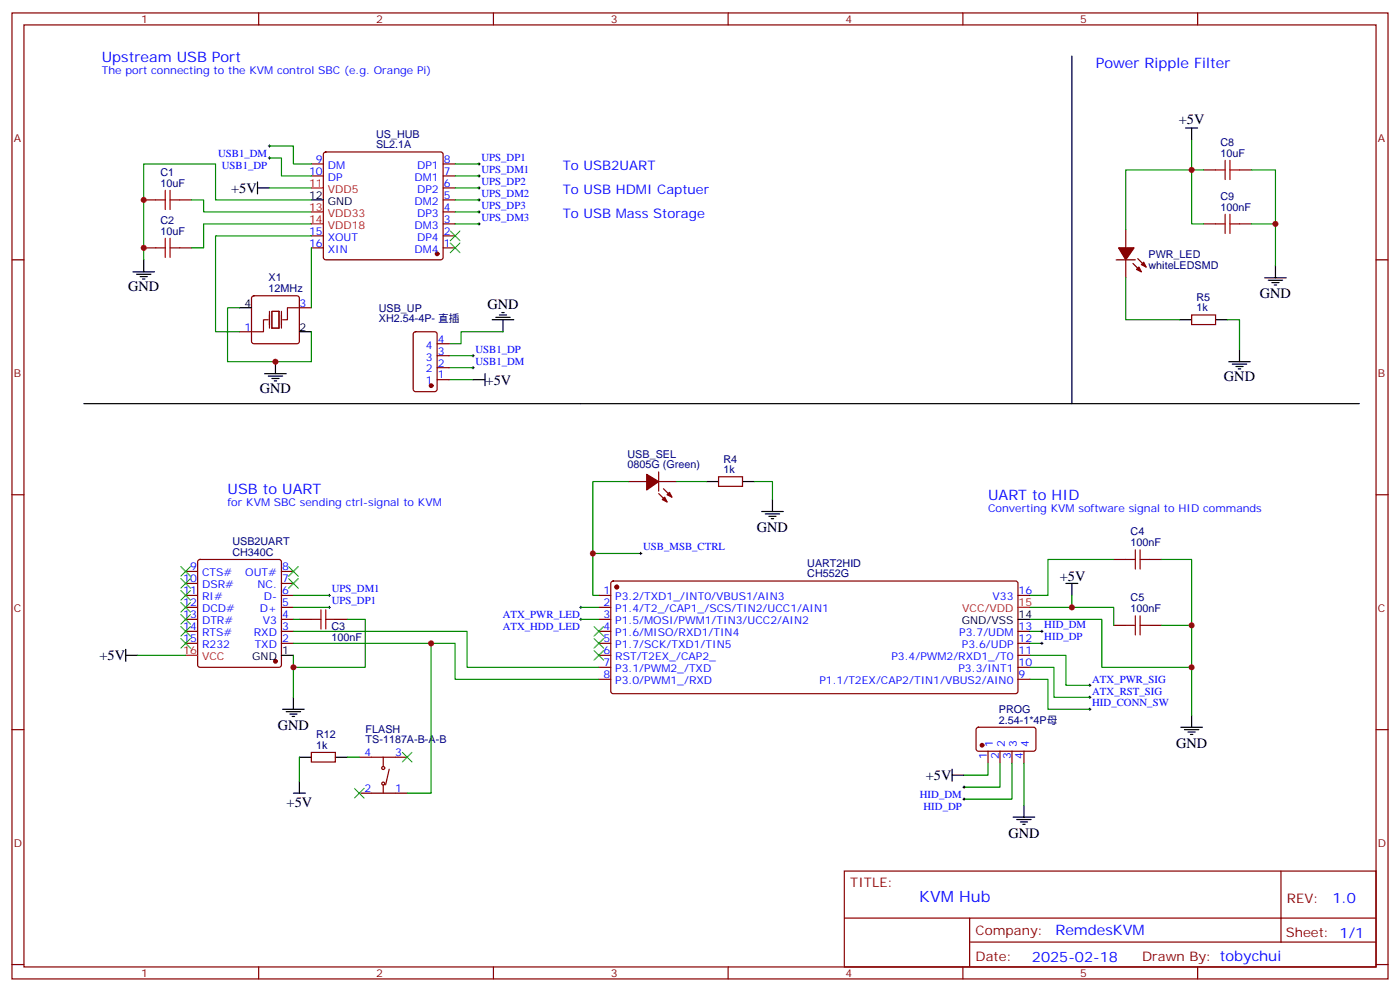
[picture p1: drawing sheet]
<svg xmlns="http://www.w3.org/2000/svg" width="412mm" height="292mm" viewBox="0 0 412 292" stroke-linecap="round" stroke-linejoin="round" font-family="sans-serif">
<g fill="none" stroke="#870000" stroke-width=".35">
<path d="M3.5 3.8h405.4v284.3h-405.4zM7.1 7.3h398.2v277.3h-398.2zM76.2 3.8v3.5M145.3 3.8v3.5M214.5 3.8v3.5M283.6 3.8v3.5M352.8 3.8v3.5M42.3 58.8h3.6M52.9 58.8h3.5M91.7 51.8h3.5M91.7 48.3h3.5M95.5 44.9l.5-.2h33.8l.5 .2 .2 .5v30.4l-.2 .5-.5 .2h-33.8l-.5-.3-.3-.4v-30.4z"/>
<path d="M130.5 58.8h3.6M130.5 55.3h3.6M130.5 51.8h3.6M130.5 48.3h3.6M354.5 50h3.6M365.1 50h3.6M3.5 76.5h3.6M42.3 73h3.6M52.9 73h3.5M91.7 73h3.5M91.7 69.4h3.5M130.5 73h3.6"/>
<path d="M130.5 69.4h3.6M130.5 65.9h3.6M130.5 62.4h3.6M328.8 76.5h5.6M331.6 67.7v5.3M331.6 76.5v5.3M333.7 77.5l2.5 2.5M335.1 76.1l2.5 2.5M354.5 65.9h3.6M365.1 65.9h3.6M405.3 76.5h3.6M70.6 97.6h3.5"/>
<path d="M74.3 87.3l.5-.2h12.7l.5 .2 .2 .5v12.7l-.2 .5-.5 .2h-12.7l-.5-.3-.2-.4v-12.7zM88.2 90.6h3.5M121.9 97.9l.5-.3h5.7l.6 .5 .1 16.5-.5 .6-5.9 .1-.6-.5-.1-16.4zM351 92.7h7.1v2.8h-7.1zM128.8 111.8h3.5M128.8 108.2h3.5M128.8 104.7h3.5M128.8 101.2h3.5M194 138.9v5.7M3.5 145.6h3.6M185.2 141.7h5.3M194 141.7h5.3"/>
<path d="M194 145.3l2.5 2.4M195.4 143.9l2.5 2.4M211.7 140.3h7v2.9h-7zM405.3 145.6h3.6M54.7 175.3h3.5M54.7 178.8h3.5M54.7 171.7h3.5M54.7 168.2h3.5M58.4 164.9l.5-.2h23.3l.5 .2 .2 .5v30.3l-.2 .5-.5 .2h-23.3l-.5-.2-.2-.5v-30.3zM82.9 175.3h3.5M82.9 178.8h3.5M82.9 171.7h3.5"/>
<path d="M82.9 168.2h3.5M176.4 175.3h3.5M176.4 178.8h3.5M180.2 171.2l.4-.2 118.8 .1 .5 .6-.1 32.1-.6 .4-118.9-.1-.4-.6v-31.8zM299.9 175.3h3.5M328.1 164.7h3.5M338.7 164.7h3.5M54.7 182.3h3.5M54.7 185.8h3.5M54.7 189.4h3.5M82.9 182.3h3.5M82.9 185.8h3.5"/>
<path d="M82.9 189.4h3.5M88.2 182.3h3.5M98.8 182.3h3.5M176.4 182.3h3.5M176.4 185.8h3.5M176.4 189.4h3.5M176.4 192.9h3.5M176.4 196.4h3.5M176.4 200h3.5M299.9 185.8h3.5M299.9 189.4h3.5M299.9 192.9h3.5"/>
<path d="M299.9 196.4h3.5M299.9 200h3.5M328.1 184.1h3.5M338.7 184.1h3.5M3.5 214.8h3.6M287.7 214.3l.5-.2h16.5l.5 .7-.1 5.9-.7 .4h-16.5l-.4-.7v-5.6zM405.3 214.8h3.6M91.7 221.5h7.1v2.8h-7.1zM105.8 222.9h14.1M105.8 233.5h14.1M112.9 222.9v2.5M112.9 231v2.5"/>
<path d="M114.7 226.4l-1.1 4.6M291 221.1v3.5M294.6 221.1v3.5M298.1 221.1v3.5M301.6 221.1v3.5M248.7 256.4h156.6v28.2h-156.6zM377.3 256.4v20.9M248.7 270.2h156.5M285.6 277.3h119.6M285.6 270.2v14.2M3.5 283.9h3.6M76.2 284.6v3.5"/>
<path d="M145.3 284.6v3.5M214.5 284.6v3.5M283.6 284.6v3.5M352.8 284.6v3.5M405.3 283.9h3.6"/>
<circle cx="112.9" cy="230.6" r=".44"/>
<circle cx="112.9" cy="226.1" r=".44"/>
</g>
<g fill="#870000" stroke="#870000" stroke-width=".35">
<path d="M197.2 144.9l.7 1.4-1.4-.7z"/>
<path d="M195.1 147l.7-.7 .7 1.4z"/>
<path d="M190.5 139.6l3.5 2.1-3.5 2.5z"/>
<path d="M335.5 78.6l.7 1.4-1.4-.7z"/>
<path d="M336.2 77.9l.7-.7 .7 1.4z"/>
<path d="M329.5 73h4.6l-2.5 3.5z"/>
<circle cx="181.7" cy="172.8" r=".53"/>
<circle cx="81.1" cy="194.7" r=".53"/>
<circle cx="289.3" cy="219.4" r=".53"/>
<circle cx="128.8" cy="74.7" r=".53"/>
<circle cx="127" cy="113.5" r=".53"/>
</g>
<g fill="none" stroke="#000" stroke-width=".35">
<path d="M315.7 16.5v102.3h-291M349.2 37.7h3.6M351 37.7v3.5M75.8 55.3h3.6M75.8 53.6v3.5M91.7 58.8h3.5M42.3 76.5v3.5M375.7 78.2v3.6M39.2 80h6.3M40.2 80.7h4.2M41.3 81.4h2.1M42 82.1h.7"/>
<path d="M70.6 90.6h3.5M88.2 97.6h3.5M145 94.1h6.3M146 93.4h4.3M147.1 92.7h2.1M147.8 92h.7M148.2 94.1v3.5M347.5 94.1h3.5M358.1 94.1h3.5M372.5 81.8h6.4M373.6 82.5h4.2M374.6 83.2h2.2"/>
<path d="M375.4 83.9h.7M78 110h6.3M79 110.7h4.3M80.1 111.4h2.1M80.8 112.1h.7M81.1 106.5v3.5M139.3 111.8h3.6M142.9 110v3.5M315.7 118.8h84.7M361.9 106.5h6.4M363 107.2h4.2M364.1 107.9h2.1"/>
<path d="M364.8 108.6h.7M365.1 102.9v3.6M208.1 141.7h3.6M218.7 141.7h3.5M224.4 150.6h6.3M225.4 151.3h4.3M226.5 152h2.1M227.2 152.7h.7M227.5 147v3.6M314 171.7h3.5M315.7 171.7v3.6M37 192.9h3.6"/>
<path d="M37 191.1v3.6M82.9 192.9h3.5M299.9 182.3h3.5M83.3 208.8h6.3M84.3 209.5h4.2M85.4 210.2h2.1M86.1 210.9h.7M86.4 205.2v3.6M347.8 214.1h6.4M348.9 214.8h4.2M350 215.5h2.1M350.7 216.2h.7"/>
<path d="M351 210.5v3.6M86.4 233.5h3.6M88.2 229.9v3.6M88.2 222.9h3.5M98.8 222.9h3.5M280.5 228.2h3.5M280.5 226.4v3.5M301.6 237v3.5M298.4 240.5h6.4M299.5 241.2h4.2M300.6 241.9h2.1M301.3 242.6h.7"/>
</g>
<path d="M91.7 55.3h3.5M91.7 62.4h3.5M91.7 65.9h3.5M299.9 178.8h3.5M54.7 192.9h3.5" fill="none" stroke="#f00" stroke-width=".35"/>
<g fill="none" stroke="#008700" stroke-width=".35">
<path d="M56.4 58.8h3.6v3.6h31.7M79.4 46.5h3.5v5.3h8.8M79.4 43h7v5.3h5.3M79.4 55.3h12.3M91.7 58.8h-28.2v-10.5h-21.2v28.2M134.1 55.3h7M134.1 48.3h7M134.1 51.8h7M134.1 58.8h7M351 41.2v24.7h3.5M354.5 50h-22.9v17.7M368.7 50h7v28.2"/>
<path d="M91.7 65.9h-31.7v7.1h-3.6M91.7 69.4h-28.2v28.2h7.1M91.7 73v17.6M134.1 65.9h7M134.1 62.4h7M368.7 65.9h7M70.6 90.6h-3.6v15.9h24.7v-8.9M148.2 97.6h-12.4v3.6h-3.5M331.6 81.8v12.3h15.9M361.6 94.1h3.5v8.8M132.3 104.7h7M132.3 108.2h7"/>
<path d="M132.3 111.8h7M185.2 141.7h-10.6v21.2M199.3 141.7h8.8M222.2 141.7h5.3v5.3M86.4 175.3h10.6M86.4 178.8h10.6M171.1 178.8h5.3M188.7 162.9h-14.1v12.4h1.8M303.4 178.8h24.7v5.3M315.7 175.3v3.5M328.1 164.7h-19.4v10.6h-5.3M342.2 164.7h8.8v45.8"/>
<path d="M40.6 192.9h14.1M86.4 189.4h47.7v10.6h42.3M86.4 185.8h51.2v10.6h38.8M86.4 192.9v12.3M86.4 182.3h1.8M102.3 182.3h5.3v14.1h-21.2M127 189.4v44.1h-7.1M171.1 182.3h5.3M303.4 182.3h21.2v14.1h26.4M303.4 192.9h10.6v8.8h7M303.4 196.4h7v8.8h10.6M303.4 200h5.3v8.8h12.3"/>
<path d="M303.4 185.8h3.5M303.4 189.4h3.5M342.2 184.1h8.8M88.2 222.9v7M102.3 222.9h3.5M291 224.6v3.6h-7M294.6 224.6v7.1h-10.6M298.1 224.6v10.6h-14.1M301.6 224.6v12.4"/>
</g>
<g fill="none" stroke="#000" stroke-width=".29">
<path d="M79 46.5h.7M79 43h.7M79.4 42.6v.7M79.4 46.1v.7M140.8 48.3h.7M140.8 51.8h.7M140.8 55.3h.7M140.8 58.8h.7M141.1 47.9v.7M141.1 51.4v.7M141.1 55v.7M141.1 58.5v.7"/>
<path d="M140.8 62.4h.7M140.8 65.9h.7M141.1 62v.7M141.1 65.5v.8M139 108.2h.7M139 104.7h.7M139.3 104.4v.7M139.3 107.9v.7M96.7 178.8h.7M96.7 175.3h.7M97 174.9v.7M97 178.4v.7"/>
<path d="M170.7 178.8h.7M171.1 178.4v.7M188.4 162.9h.7M188.7 162.6v.7M170.7 182.3h.7M171.1 182v.7M306.6 189.4h.7M306.6 185.8h.7M306.9 185.5v.7M306.9 189v.7M320.7 201.7h.7M320.7 205.2h.7"/>
<path d="M320.7 208.8h.7M321 201.4v.7M321 204.9v.7M321 208.4v.7M283.6 235.2h.7M283.6 231.7h.7M284 231.4v.7M284 234.9v.7"/>
</g>
<g fill="none" stroke="#a10000" stroke-width=".35">
<path d="M45.9 58.8h2.8M48.7 56v5.7M50.1 58.8h2.8M50.1 56v5.7M358.1 50h2.8M360.9 47.2v5.6M362.3 50h2.8M362.3 47.2v5.6M45.9 73h2.8M48.7 70.1v5.7M50.1 70.1v5.7M50.1 73h2.8"/>
<path d="M358.1 65.9h2.8M360.9 63.1v5.6M362.3 63.1v5.6M362.3 65.9h2.8M94.5 179.5v5.6M96 179.5v5.6M331.6 164.7h2.8M334.4 161.9v5.6M335.8 164.7h2.9M335.8 161.9v5.6M91.7 182.3h2.8M96 182.3h2.8"/>
<path d="M331.6 184.1h2.8M334.4 181.3v5.6M335.8 181.3v5.6M335.8 184.1h2.9"/>
</g>
<path d="M79 94.1h-1.4v3.5h-3.5M79.4 91.7v4.9M80.1 91.7h2.1v4.9h-2.1zM82.9 91.7v4.9M88.2 90.6h-3.5v3.5h-1.4" fill="none" stroke="#870012" stroke-width=".35"/>
<g fill="none" stroke="#3c3" stroke-width=".35">
<path d="M132.6 68l2.9 2.8M132.6 71.5l2.9 2.9M135.5 68l-2.9 2.8M135.5 71.5l-2.9 2.9M53.3 177.4l2.8 2.8M53.3 173.8l2.8 2.9M53.3 170.3l2.8 2.8M53.3 166.8l2.8 2.8M56.1 177.4l-2.8 2.8M56.1 173.8l-2.8 2.9M56.1 170.3l-2.8 2.8M56.1 166.8l-2.8 2.8"/>
<path d="M85 166.8l2.8 2.8M85 170.3l2.8 2.8M87.8 166.8l-2.8 2.8M87.8 170.3l-2.8 2.8M53.3 188l2.8 2.8M53.3 184.4l2.8 2.9M53.3 180.9l2.8 2.8M56.1 188l-2.8 2.8M56.1 184.4l-2.8 2.9M56.1 180.9l-2.8 2.8M175 188l2.8 2.8M175 191.5l2.8 2.8"/>
<path d="M175 184.4l2.8 2.9M177.8 188l-2.8 2.8M177.8 191.5l-2.8 2.8M177.8 184.4l-2.8 2.9M104.4 232.1l2.8 2.8M107.2 232.1l-2.8 2.8M118.5 221.5l2.9 2.8M121.4 221.5l-2.9 2.8"/>
</g>
<g fill="#c00">
<circle cx="86.4" cy="196.4" r=".88"/>
<circle cx="351" cy="184.1" r=".88"/>
<circle cx="351" cy="196.4" r=".88"/>
<circle cx="315.7" cy="178.8" r=".88"/>
<circle cx="174.6" cy="162.9" r=".88"/>
<circle cx="81.1" cy="106.5" r=".88"/>
<circle cx="42.3" cy="73" r=".88"/>
<circle cx="42.3" cy="58.8" r=".88"/>
<circle cx="351" cy="50" r=".88"/>
<circle cx="375.7" cy="65.9" r=".88"/>
<circle cx="127" cy="189.4" r=".88"/>
</g>
<text font-size="4.6" fill="#00f" x="270.8" y="265.4">KVM Hub</text>
<g font-size="4.2" fill="#00f">
<text x="30" y="18.3">Upstream USB Port</text>
<text x="322.8" y="20">Power Ripple Filter</text>
<text x="67" y="145.3">USB to UART</text>
<text x="291" y="147">UART to HID</text>
<text x="392.5" y="265.7">1.0</text>
<text x="310.9" y="275.2">RemdesKVM</text>
<text x="304" y="283">2025-02-18</text>
</g>
<g font-size="4.2">
<text x="347.2" y="36.6">+5V</text>
<text x="68.1" y="56.8">+5V</text>
<text x="37.7" y="85.7">GND</text>
<text x="371.1" y="87.9">GND</text>
<text x="143.6" y="90.9">GND</text>
<text x="143.1" y="113.2">+5V</text>
<text x="360.5" y="112.1">GND</text>
<text x="76.6" y="115.6">GND</text>
<text x="223" y="156.6">GND</text>
<text x="312.2" y="171">+5V</text>
<text x="29.3" y="194.3">+5V</text>
<text x="81.8" y="214.9">GND</text>
<text x="346.4" y="220.2">GND</text>
<text x="272.7" y="229.6">+5V</text>
<text x="84.4" y="237.4">+5V</text>
<text x="297" y="246.6">GND</text>
</g>
<g font-size="3.9" fill="#00f">
<text x="165.8" y="50">To USB2UART</text>
<text x="165.8" y="57.1">To USB HDMI Captuer</text>
<text x="165.8" y="64.1">To USB Mass Storage</text>
</g>
<g font-size="3.9" fill="#800">
<text x="250.5" y="261">TITLE:</text>
<text x="379.1" y="265.7">REV:</text>
<text x="287.4" y="275.2">Company:</text>
<text x="378.7" y="275.8">Sheet: 1/1</text>
<text x="287.4" y="282.9">Date:</text>
<text x="336.4" y="282.9">Drawn By: tobychui</text>
</g>
<g font-size="3.2" fill="#800">
<text x="41.6" y="6.8">1</text>
<text x="110.8" y="6.8">2</text>
<text x="179.9" y="6.8">3</text>
<text x="249.1" y="6.8">4</text>
<text x="318.2" y="6.8">5</text>
<text x="4.1" y="41.9">A</text>
<text x="405.9" y="41.9">A</text>
<text x="4.1" y="111.1">B</text>
<text x="405.9" y="111.1">B</text>
<text x="4.1" y="180.2">C</text>
<text x="405.9" y="180.2">C</text>
<text x="4.1" y="249.3">D</text>
<text x="405.9" y="249.3">D</text>
<text x="41.6" y="287.6">1</text>
<text x="110.8" y="287.6">2</text>
<text x="179.9" y="287.6">3</text>
<text x="249.1" y="287.6">4</text>
<text x="318.2" y="287.6">5</text>
</g>
<g font-size="3.2" fill="#00f">
<text x="30" y="21.8">The port connecting to the KVM control SBC (e.g. Orange Pi)</text>
<text x="64.3" y="46.1">USB1_DM</text>
<text x="93.1" y="47.9">9</text>
<text x="130.7" y="47.9">8</text>
<text x="141.8" y="47.4">UPS_DP1</text>
<text x="65.3" y="49.6">USB1_DP</text>
<text x="91" y="51.4">10</text>
<text x="96.6" y="49.7">DM</text>
<text x="96.6" y="53.2">DP</text>
<text x="122.1" y="53.2">DM1</text>
<text x="122.8" y="49.7">DP1</text>
<text x="130.7" y="51.4">7</text>
<text x="141.8" y="50.9">UPS_DM1</text>
<text x="122.8" y="56.7">DP2</text>
<text x="130.7" y="58.5">5</text>
<text x="130.7" y="55">6</text>
<text x="141.8" y="54.4">UPS_DP2</text>
<text x="141.8" y="58">UPS_DM2</text>
<text x="122.1" y="60.3">DM2</text>
<text x="122.8" y="63.8">DP3</text>
<text x="130.7" y="65.5">3</text>
<text x="130.7" y="62">4</text>
<text x="141.8" y="61.5">UPS_DP3</text>
<text x="141.8" y="65">UPS_DM3</text>
<text x="91" y="69.1">15</text>
<text x="96.6" y="70.8">XOUT</text>
<text x="122.1" y="67.3">DM3</text>
<text x="122.8" y="70.8">DP4</text>
<text x="130.7" y="69.1">2</text>
<text x="91" y="72.6">16</text>
<text x="96.6" y="74.4">XIN</text>
<text x="122.1" y="74.4">DM4</text>
<text x="130.7" y="72.6">1</text>
<text x="88.2" y="90.2">3</text>
<text x="72.1" y="97.3">1</text>
<text x="128.9" y="100.8">4</text>
<text x="125.4" y="106.1">3</text>
<text x="125.4" y="102.6">4</text>
<text x="128.9" y="107.9">2</text>
<text x="128.9" y="104.4">3</text>
<text x="140.1" y="107.3">USB1_DM</text>
<text x="140.1" y="103.8">USB1_DP</text>
<text x="125.4" y="113.2">1</text>
<text x="125.4" y="109.6">2</text>
<text x="128.9" y="111.4">1</text>
<text x="67" y="148.8">for KVM SBC sending ctrl-signal to KVM</text>
<text x="291" y="150.6">Converting KVM software signal to HID commands</text>
<text x="189.4" y="162">USB_MSB_CTRL</text>
<text x="56" y="167.9">9</text>
<text x="83.1" y="167.9">8</text>
<text x="54" y="171.4">10</text>
<text x="59.5" y="169.6">CTS#</text>
<text x="59.5" y="173.1">DSR#</text>
<text x="72.2" y="169.6">OUT#</text>
<text x="75.9" y="173.1">NC.</text>
<text x="83.1" y="171.4">7</text>
<text x="54" y="174.9">11</text>
<text x="54" y="178.4">12</text>
<text x="59.5" y="176.7">RI#</text>
<text x="77.7" y="176.7">D-</text>
<text x="83.1" y="178.4">5</text>
<text x="83.1" y="174.9">6</text>
<text x="97.7" y="177.9">UPS_DP1</text>
<text x="97.7" y="174.4">UPS_DM1</text>
<text x="177.7" y="174.9">1</text>
<text x="177.7" y="178.4">2</text>
<text x="181.2" y="176.7">P3.2/TXD1_/INT0/VBUS1/AIN3</text>
<text x="292.4" y="176.7">V33</text>
<text x="300" y="174.9">16</text>
<text x="54" y="182">13</text>
<text x="54" y="185.5">14</text>
<text x="59.5" y="180.2">DCD#</text>
<text x="59.5" y="183.7">DTR#</text>
<text x="76.6" y="180.2">D+</text>
<text x="77.4" y="183.7">V3</text>
<text x="83.1" y="185.5">3</text>
<text x="83.1" y="182">4</text>
<text x="148.1" y="185.4">ATX_HDD_LED</text>
<text x="148.1" y="181.9">ATX_PWR_LED</text>
<text x="177.7" y="182">3</text>
<text x="177.7" y="185.5">4</text>
<text x="181.2" y="180.2">P1.4/T2_/CAP1_/SCS/TIN2/UCC1/AIN1</text>
<text x="181.2" y="183.7">P1.5/MOSI/PWM1/TIN3/UCC2/AIN2</text>
<text x="300" y="185.5">13</text>
<text x="307.6" y="184.9">HID_DM</text>
<text x="54" y="189">15</text>
<text x="59.5" y="187.3">RTS#</text>
<text x="59.5" y="190.8">R232</text>
<text x="74.8" y="187.3">RXD</text>
<text x="75" y="190.8">TXD</text>
<text x="83.1" y="189">2</text>
<text x="177.7" y="189">5</text>
<text x="181.2" y="187.3">P1.6/MISO/RXD1/TIN4</text>
<text x="181.2" y="190.8">P1.7/SCK/TXD1/TIN5</text>
<text x="282.6" y="187.3">P3.7/UDM</text>
<text x="283.3" y="190.8">P3.6/UDP</text>
<text x="300" y="189">12</text>
<text x="307.6" y="188.5">HID_DP</text>
<text x="177.7" y="192.5">6</text>
<text x="177.7" y="196.1">7</text>
<text x="181.2" y="194.3">RST/T2EX_/CAP2_</text>
<text x="181.2" y="197.8">P3.1/PWM2_/TXD</text>
<text x="262.6" y="194.3">P3.4/PWM2/RXD1_/T0</text>
<text x="282.3" y="197.8">P3.3/INT1</text>
<text x="300" y="196.1">10</text>
<text x="300" y="192.5">11</text>
<text x="177.7" y="199.6">8</text>
<text x="181.2" y="201.4">P3.0/PWM1_/RXD</text>
<text x="241.4" y="201.4">P1.1/T2EX/CAP2/TIN1/VBUS2/AIN0</text>
<text x="300" y="199.6">9</text>
<text x="321.7" y="200.9">ATX_PWR_SIG</text>
<text x="321.7" y="204.4">ATX_RST_SIG</text>
<text x="321.7" y="207.9">HID_CONN_SW</text>
<text x="292.5" y="219.8" transform="rotate(-90 292.5 219.8)">1</text>
<text x="296" y="219.8" transform="rotate(-90 296 219.8)">2</text>
<text x="299.5" y="219.8" transform="rotate(-90 299.5 219.8)">3</text>
<text x="303" y="219.8" transform="rotate(-90 303 219.8)">4</text>
<text x="107.3" y="222.5">4</text>
<text x="116.4" y="222.5">3</text>
<text x="290.7" y="223.3" transform="rotate(-90 290.7 223.3)">1</text>
<text x="294.2" y="223.3" transform="rotate(-90 294.2 223.3)">2</text>
<text x="297.7" y="223.3" transform="rotate(-90 297.7 223.3)">3</text>
<text x="301.3" y="223.3" transform="rotate(-90 301.3 223.3)">4</text>
<text x="107.3" y="233.1">2</text>
<text x="116.4" y="233.1">1</text>
<text x="271" y="234.8">HID_DM</text>
<text x="272" y="238.3">HID_DP</text>
</g>
<g font-size="3.2" fill="#000080">
<text x="110.8" y="40.6">US_HUB</text>
<text x="110.8" y="43.7">SL2.1A</text>
<text x="359.5" y="46.1">10uF</text>
<text x="359.5" y="43">C8</text>
<text x="47.3" y="51.8">C1</text>
<text x="47.3" y="55">10uF</text>
<text x="359.5" y="58.8">C9</text>
<text x="47.3" y="66">C2</text>
<text x="359.5" y="62">100nF</text>
<text x="47.3" y="69.1">10uF</text>
<text x="338.3" y="75.8">PWR_LED</text>
<text x="79.1" y="82.8">X1</text>
<text x="338.3" y="79">whiteLEDSMD</text>
<text x="79.1" y="85.9">12MHz</text>
<text x="352.4" y="88.5">R5</text>
<text x="111.6" y="94.9">XH2.54-4P- 直插</text>
<text x="111.6" y="91.7">USB_UP</text>
<text x="352.4" y="91.7">1k</text>
<text x="184.9" y="137.9">0805G (Green)</text>
<text x="184.9" y="134.7">USB_SEL</text>
<text x="213.1" y="136.2">R4</text>
<text x="213.1" y="139.3">1k</text>
<text x="68.5" y="160.4">USB2UART</text>
<text x="333" y="160.8">100nF</text>
<text x="333" y="157.6">C4</text>
<text x="68.5" y="163.6">CH340C</text>
<text x="237.8" y="166.8">UART2HID</text>
<text x="237.8" y="170">CH552G</text>
<text x="333" y="177">C5</text>
<text x="97.6" y="185.5">C3</text>
<text x="333" y="180.2">100nF</text>
<text x="97.6" y="188.7">100nF</text>
<text x="294.2" y="209.8">PROG</text>
<text x="107.7" y="215.6">FLASH</text>
<text x="294.2" y="213">2.54-1*4P母</text>
<text x="93.1" y="220.4">1k</text>
<text x="93.1" y="217.3">R12</text>
<text x="107.7" y="218.7">TS-1187A-B-A-B</text>
</g>
<g font-size="3.2" fill="#f00">
<text x="91" y="55">11</text>
<text x="96.6" y="56.7">VDD5</text>
<text x="91" y="62">13</text>
<text x="91" y="65.5">14</text>
<text x="96.6" y="63.8">VDD33</text>
<text x="96.6" y="67.3">VDD18</text>
<text x="300" y="178.4">15</text>
<text x="283.5" y="180.2">VCC/VDD</text>
<text x="54" y="192.5">16</text>
<text x="59.5" y="194.3">VCC</text>
</g>
<g font-size="3.2">
<text x="91" y="58.5">12</text>
<text x="96.6" y="60.3">GND</text>
<text x="72.1" y="90.2">4</text>
<text x="88.2" y="97.3">2</text>
<text x="283.3" y="183.7">GND/VSS</text>
<text x="300" y="182">14</text>
<text x="74.3" y="194.3">GND</text>
<text x="83.1" y="192.5">1</text>
</g>
</svg>
